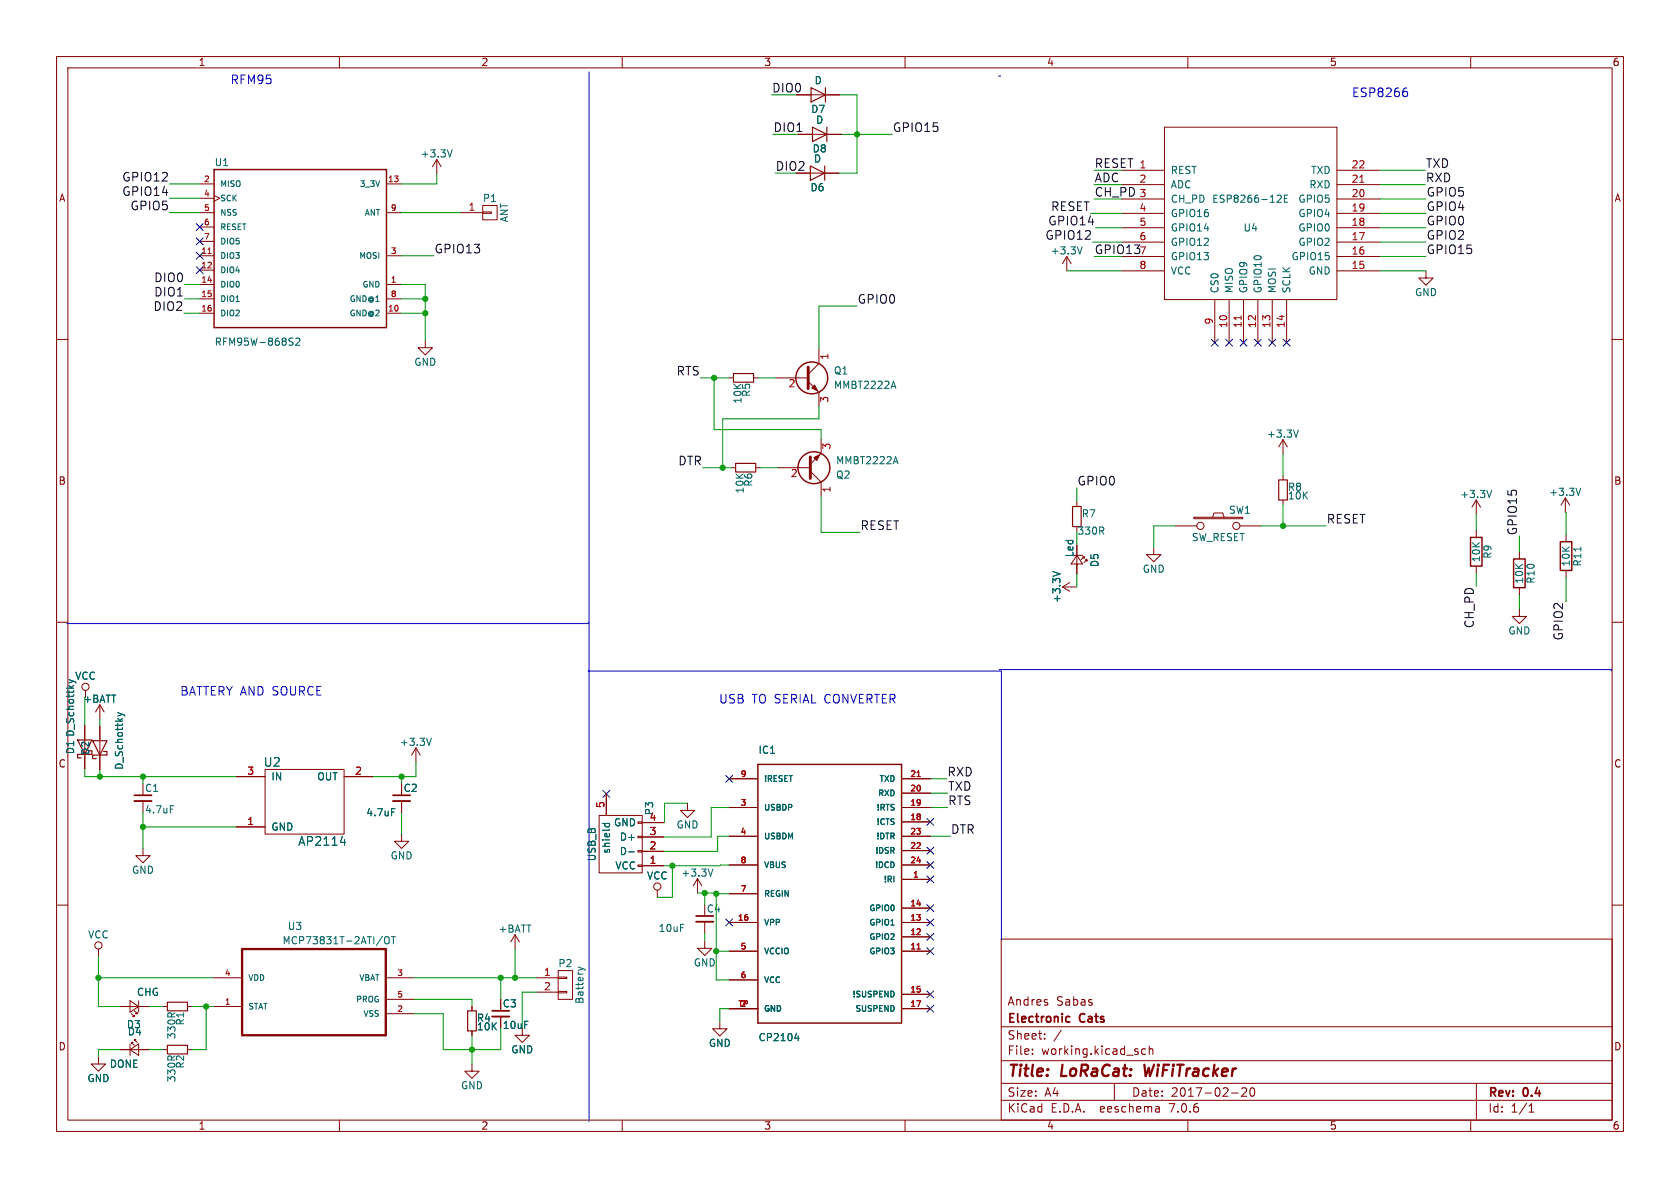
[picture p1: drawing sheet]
<svg xmlns="http://www.w3.org/2000/svg" width="297mm" height="210mm" viewBox="0 0 297 210" stroke-linecap="round" stroke-linejoin="round" font-family="sans-serif">
<g fill="none" stroke="#840000" stroke-width=".18">
<path d="M10 10h277v190h-277zM12 12h273v186h-273zM60 10v2M110 10v2M140.8 16.8h7.7M160 10v2M210 10v2M260 10v2M35.3 37.6h2.5M35.3 32.5h2.5M35.3 35.1h2.5M37.8 34.5l1.1 .6-1.1 .5"/>
<path d="M68.3 37.6h2.6M68.3 32.5h2.6M77.2 28.2l-.7 1.3M77.2 28.2v2.5M77.2 28.2l.8 1.3M81.5 37.6h3.8M85.3 37.5h1.6v.2h-1.6zM85.3 36.3h2.6v2.6h-2.6zM140.7 30.6h7.6M141.1 23.7h7.6M198.2 30.1h7.7M198.2 37.7h7.7"/>
<path d="M198.2 32.6h7.7M198.2 35.2h7.7M205.9 22.5h30.4v30.5h-30.4zM236.3 30.1h7.7M236.3 37.7h7.7M236.3 32.6h7.7M236.3 35.2h7.7M10 60h2M35.3 50.3h2.5M35.3 55.4h2.5M35.3 45.2h2.5M35.3 47.8h2.5"/>
<path d="M35.3 52.8h2.5M35.3 40.1h2.5M35.3 42.7h2.5M68.3 50.3h2.6M68.3 55.4h2.6M68.3 45.2h2.6M68.3 52.8h2.6M188.6 45.3l-.8 1.3M188.6 45.3v2.6M188.6 45.3l.8 1.3M198.2 47.9h7.7M198.2 45.3h7.7"/>
<path d="M198.2 42.8h7.7M198.2 40.3h7.7M214.8 53v7.6M217.3 53v7.6M219.8 53v7.6M222.4 53v7.6M224.9 53v7.6M227.5 53v7.6M236.3 47.9h7.7M236.3 45.3h7.7M236.3 42.8h7.7M236.3 40.3h7.7"/>
<path d="M252.1 47.9v1.2h1.3l-1.3 1.3-1.3-1.3h1.3M285 60h2M75.2 60.2v1.3h1.3l-1.3 1.2-1.3-1.2h1.3M128.9 66.8h.8M133.2 66.8h.8M137.2 66.8h5.7M142.9 67.4l1.9 1.9v2.6M144.8 61.7v2.6l-1.9 1.9M145.2 77.6v2.5l-1.9 1.9M226.8 77.7v2.6M226.8 77.7l-.7 1.3M226.8 77.7l.8 1.3"/>
<path d="M129.3 82.7h.7M133.6 82.7h.8M137.5 82.7h5.8M143.3 83.3l1.9 1.9v2.6M189.4 98.2h2M190.4 98.2l1 1.5h-2zM190.4 88.8v.7M190.4 98.2v3.3M191.4 98.4h.2v.3v-.3l-.5 .5M191.9 98.9h.3v.3v-.3l-.6 .5M204 96.8v1.2h1.2l-1.2 1.3-1.3-1.3h1.3M207.8 93h3.8"/>
<path d="M211.1 91.4h8.6v.3h-8.6zM214.4 91.4l.2-.7h1.6l.2 .7M219.2 93h3.8M226.8 84.1v.7M226.8 88.4v.8M261 88.4v2.5M261 93.7v1.3M261 88.4l-.8 1.3M261 88.4l.7 1.3M268.6 97.5v1.3M276.7 88l-.7 1.3M276.7 88v2.6"/>
<path d="M276.7 88l.8 1.3M276.9 94.5v1.3M10 110h2M187.8 103.8l1.3 .7M187.8 103.8h2.6M189.1 103l-1.3 .8M261 100.1v1.2M268.6 107.7v1.3h1.3l-1.3 1.2-1.3-1.2h1.3M268.6 103.9v1.3M276.9 100.8v1.3M285 110h2M15 128.3v2.5"/>
<path d="M15 133.4v2.5M15.1 122v1.3M17.7 124.6l-.8 1.3M17.7 124.6v2.5M17.7 128.4v7.6M17.7 124.6l.7 1.3M41.8 137.3h5.1M46.9 136h13.9v11.4h-13.9zM60.8 137.3h5.1M73.5 132.2l-.7 1.3M73.5 132.2v2.5M73.5 132.2l.8 1.3"/>
<path d="M128.9 137.7h5.1M159.4 137.7h5.1M10 160h2M25.3 150v1.3h1.2l-1.2 1.2-1.3-1.2h1.3M25.3 141.6v2M41.8 146.2h5.1M71 147.4v1.3h1.3l-1.3 1.3-1.3-1.3h1.3M71 141.6v2M105.9 144.1h7.6v10.2h-7.6zM107.2 140.3v3.8M112.8 152.9h.7v.3h-.7zM112.8 150.4h.7v.2h-.7z"/>
<path d="M112.8 147.8h.7v.3h-.7zM112.8 145.3h.7v.2h-.7zM113.5 153h3.8M113.5 150.5h3.8M113.5 148h3.8M113.5 145.4h3.8M116.2 157.4v1.2M121.5 142v1.3h1.3l-1.3 1.2-1.2-1.2h1.2M123.3 155.3l-.7 1.3M123.3 155.3v2.6M123.3 155.3l.8 1.3M128.9 142.7h5.1"/>
<path d="M128.9 147.8h5.1M128.9 152.9h5.1M128.9 158h5.1M159.4 155.4h5.1M159.4 145.3h5.1M159.4 142.7h5.1M159.4 140.2h5.1M159.4 150.4h5.1M159.4 147.8h5.1M159.4 152.9h5.1M285 160h2M17.4 167.8v1.2"/>
<path d="M21.2 177.9h5.1M23 176.9l1.5 1-1.5 1zM23.2 179.2l.5 .5h-.2h.2v-.2M23.7 178.7l.6 .5h-.3h.3v-.3M24.5 176.9v2M28.8 177.9h.8M33.1 177.9h.8M37.7 177.9h5.1M37.7 172.8h5.1M68.2 179.2h5.1M68.2 172.8h5.1M68.2 176.7h5.1"/>
<path d="M83.4 177.9v.8M88.5 179.7v2M91.1 165.2l-.8 1.3M91.1 165.2v2.6M91.1 165.2l.7 1.3M94.9 172.8h3.8M94.9 175.4h3.8M98.7 175.3h1.5v.2h-1.5zM98.7 172.7h1.5v.3h-1.5zM98.7 171.6h2.5v5.1h-2.5zM124.6 166.4v1.2h1.3l-1.3 1.3-1.3-1.3h1.3M124.6 162.9v2.1"/>
<path d="M128.9 168.1h5.1M128.9 163.1h5.1M128.9 178.3h5.1M128.9 173.2h5.1M159.4 168.1h5.1M159.4 165.6h5.1M159.4 163.1h5.1M159.4 160.5h5.1M159.4 175.8h5.1M159.4 178.3h5.1M177 166h108v32h-108zM17.4 186.8v1.3h1.3l-1.3 1.3-1.3-1.3h1.3"/>
<path d="M21.2 185.5h5.1M23 185.5l1.5-1v2.1zM23 184.5v2.1M23.2 184.5v-.2h.3h-.3l.5 .5M23.7 184v-.2h.3h-.3l.6 .5M28.8 185.5h.8M33.1 185.5h.8M60 198v2M83.4 188.1v1.3h1.3l-1.3 1.2-1.2-1.2h1.2M83.4 182.2v.8M92.3 181.7v1.3h1.3l-1.3 1.3-1.2-1.3h1.2M110 198v2"/>
<path d="M127.3 180.6v1.3h1.2l-1.2 1.2-1.3-1.2h1.3M160 198v2M177 194.5h108M177 191.5h108M177 187.5h108M177 181.5h108M182.5 186.3v.1M182.5 185.5v.1M184.7 183.6v.1M184.7 182.8v.1M187.6 182.1l-1.3 2M197 191.5v3"/>
<path d="M202.5 185.5l-.4-.1-.3 .3v.4l.2 .2h.5M203.2 185.5l.2-.1 .3 .1 .1 .9M203.2 184.9v1.5M204.9 195.7l.1 .9M205 196.5l-.2 .1M205 196h-.2M210 198v2M217.7 193.2h1.2M219.5 192.4l.6-.1 .2 .1 .1 .3-.9 1.1h.9M221.2 192.4l.1-.1a.81 .81 0 0 1 .6 .6 .81 .81 0 0 1-.3 .8l-.1 .1a.81 .81 0 0 1-.6-.6 .81 .81 0 0 1 .3-.8zM260 198v2M261 191.5v6.5"/>
<path d="M270.3 196.6h.9M270.3 195.5l.4-.4v1.5"/>
<circle cx="212.2" cy="93" r=".63"/>
<circle cx="218.6" cy="93" r=".63"/>
<circle cx="15.1" cy="121.4" r=".63"/>
<circle cx="116.2" cy="156.7" r=".63"/>
<circle cx="17.4" cy="167.1" r=".63"/>
</g>
<path d="M202.3 188.2l.2 2 .6-1.4" fill="none" stroke="#840000" stroke-width=".4"/>
<path d="M23.7 140.6h3.1M69.5 140.6h3M87 178.7h3M123.1 161.9h3M188.7 179.7l.4 .1M189.1 180.6l-.4 .1" fill="none" stroke="#840000" stroke-width=".3"/>
<path d="M23.7 141.6h3.1M69.5 141.6h3M87 179.7h3M123.1 162.9h3" fill="none" stroke="#840000" stroke-width=".33"/>
<g fill="none" stroke="#006464" stroke-width=".18">
<path d="M79.9 26.5l-.4 1.3M225.9 34.5h.4l.2 .4-.8 .9h.8M227.1 35.1h.4M227.7 34.5h-.6v1.3h.6M51.3 59.8h.5M52.3 59.9l.5-.1 .2 .3-.8 .9h.8M191.3 43.6l-.4 1.3M51.3 60.4l.4 .1 .1 .3-.2 .2h-.3M157.7 68.3h.6M158 67.4l.4 1.3M229.5 76l-.4 1.3M158 81.6h.6"/>
<path d="M158.3 80.7l.5 1.3M263.7 86.7l-.4 1.3M279.5 86.3l-.5 1.3M279.5 96.7v.7M186.1 101l1.3 .5M12.2 120.1l.8 .3-.8 .3M20.8 126l.9 .3M21.7 126.3l-.9 .3M21.7 126.3l.4 .3M76.3 130.5l-.5 1.3M30.1 142.4h.6M60.2 148.9h.9"/>
<path d="M60.9 148.4v1M69.2 142.9h.6M106.5 145.6h1.3M107 145.6l-.1 .3M107.7 145.6l.1 .3M111.2 150.6h.9M126 153.6l-.4 1.3M68 165.8l.3-.2a.43 .43 0 0 1 .5 .4v.4a.42 .42 0 0 1-.4 .5 .42 .42 0 0 1-.4-.5zM69.2 165.6h.7M69.5 165.6v1.2M102.2 170.9l.9 .3M103.1 171.2l-.9 .3"/>
<path d="M103.1 171.2l.3 .2M140.5 183.5h.8M141.1 183.1v.9"/>
</g>
<path d="M42.8 167.8h25.4v15.2h-25.4z" fill="none" stroke="#840000" stroke-width=".41"/>
<g fill="none" stroke="#840000" stroke-width=".25">
<path d="M37.8 30h30.5v27.9h-30.5zM260 95h2v5.1h-2zM267.6 98.8h2v5.1h-2zM275.8 95.8h2.1v5h-2.1zM134 135.1h25.4v45.7h-25.4z"/>
<circle cx="143.5" cy="66.8" r="2.82"/>
<circle cx="143.9" cy="82.7" r="2.82"/>
</g>
<g fill="none" stroke="#840000" stroke-width=".2">
<path d="M143.4 15.5l2.5 1.3-2.5 1.2zM145.9 15.5v2.5M143.3 29.3l2.5 1.3-2.5 1.3zM143.6 22.5l2.6 1.2-2.6 1.3zM145.8 29.3v2.6M146.2 22.5v2.5M129.7 66h3.5v1.6h-3.5zM130 81.9h3.6v1.5h-3.6zM189.6 89.5h1.5v3.6h-1.5zM226.1 84.8h1.5v3.6h-1.5zM13.7 130.8h2.6l-1.3 2.6zM15.6 132.7h.7v.7h-2.6v.6h.7"/>
<path d="M16.4 130.9h2.5l-1.2 2.6zM18.3 132.8h.6v.7h-2.5v.6h.6M29.6 177.2h3.5v1.5h-3.5zM82.7 178.7h1.5v3.5h-1.5zM29.6 184.8h3.5v1.5h-3.5z"/>
</g>
<path d="M240.4 32.2h.7M36.8 44.8h.5M219.4 55.8v.7M162.1 137.3h.6M162.1 167.8h.6" fill="none" stroke="#a90000" stroke-width=".18"/>
<path d="M142.9 64.9v3.8M143.3 80.8v3.8" fill="none" stroke="#840000" stroke-width=".51"/>
<g fill="#840000" stroke="#840000" stroke-width=".18">
<path d="M143.9 80.9l1-.5-.5 1z"/>
<path d="M143.5 68.6l.5-.5 .5 1z"/>
</g>
<path d="M104.1 12.7v185.5M176.5 13.5h.4M248.3 16.1h.3l.3 .3-.1 .5-.5 .2M248.4 15.6h.3M104 110v.2h-92.2M104 118.7v-.1h73v47.5M176.7 118.4h108.2v.2" fill="none" stroke="#0000c2" stroke-width=".18"/>
<g fill="none" stroke="#009600" stroke-width=".18">
<path d="M136.4 16.8h4.4M148.5 16.8h3v13.8h-3.2M30 32.5h5.3M30 37.6h5.3M30 35.1h5.3M70.9 37.6h10.6M77.2 30.7v1.8h-6.3M136.7 23.7h4.4M137 30.6h3.7M148.7 23.7h9M192.8 37.7h5.4M193.4 32.6h4.8"/>
<path d="M193.4 35.2h4.8M193.4 30.1h4.8M244 37.7h8.1M244 32.6h8M244 35.2h8.1M244 30.1h8M32.5 55.4h2.8M32.6 50.3h2.7M32.6 52.8h2.7M70.9 55.4h4.3M70.9 50.3h4.3v9.9M70.9 45.2h5.8"/>
<path d="M70.9 52.8h4.3M151.5 54.1h-6.7v7.6M188.6 47.9h9.6M193.2 42.8h5M193.4 45.3h4.8M193.7 40.3h4.5M244 42.8h8.1M244 40.3h8.1M244 47.9h8.1M244 45.3h8.1M123.8 66.8h5.1M126.2 66.8v9.1h19v1.7"/>
<path d="M134 66.8h3.2M144.8 71.9v2.1h-17v8.7M124.2 82.7h5.1M134.4 82.7h3.1M145.2 87.8v6.3h6.8M190.4 86.2v2.6M190.4 93.9v2.5M207.8 93h-3.8v3.8M223 93h11.4M226.8 80.3v3.8M226.8 89.2v3.8M261 90.9v2.8"/>
<path d="M268.6 94.7v2.8M276.7 90.6h.2v3.9M190.4 101.5v2.3M261 101.3v2.3M268.6 105.2v2.5M276.9 102.1v4.2M15 135.9v1.4h26.8M15 123.3v5M17.7 127.1v1.3M17.7 136v1.3M25.3 137.3v1.3M71 137.3v1.3"/>
<path d="M73.5 134.7v2.6h-7.6M164.5 137.7h2.9M25.3 143.6v6.4M25.3 146.2h16.5M71 143.6v3.8M118.9 153v5.6h-2.7M121.5 142h-4v3.4h-.2M123.3 157.9h3.3v15.3h2.3M124.6 157.9v2M126.6 158h2.3M128.9 152.9h-1.5v.1h-10.1M128.9 147.8h-2v2.7h-9.6"/>
<path d="M128.9 142.7h-3.2v5.3h-8.4M164.5 147.8h3.5M164.5 142.7h3M164.5 140.2h3M17.4 172.8h20.3M17.4 169v8.9h3.8M26.3 177.9h2.5M33.9 177.9h3.8M36.4 177.9v7.6h-2.5M73.3 179.2h5.1v6.3h10.1v-3.8M73.3 172.8h21.6M73.3 176.7h10.1v1.2"/>
<path d="M88.5 172.8v3.9M91.1 167.8v5M94.9 175.4h-2.6v6.3M124.6 165v1.4M126.6 168.1h2.3M128.9 178.3h-1.6v2.3M21.2 185.5h-3.8v1.3M26.3 185.5h2.5M83.4 183v5.1"/>
</g>
<g fill="none" stroke="#000084" stroke-width=".18">
<path d="M34.7 39.5l1.2 1.2M35.9 39.5l-1.2 1.2M34.7 44.6l1.2 1.2M34.7 42.1l1.2 1.2M34.7 47.1l1.2 1.3M35.9 44.6l-1.2 1.2M35.9 42.1l-1.2 1.2M35.9 47.1l-1.2 1.3M214.1 60l1.3 1.2M215.4 60l-1.3 1.2M216.7 60l1.2 1.2M217.9 60l-1.2 1.2"/>
<path d="M219.2 60l1.2 1.2M220.4 60l-1.2 1.2M221.8 60l1.2 1.2M223 60l-1.2 1.2M224.3 60l1.2 1.2M225.5 60l-1.2 1.2M226.8 60l1.3 1.2M228.1 60l-1.3 1.2M106.6 139.7l1.2 1.2M107.8 139.7l-1.2 1.2M128.3 137.1l1.2 1.2M129.5 137.1l-1.2 1.2"/>
<path d="M163.9 144.7l1.2 1.2M163.9 154.8l1.2 1.3M163.9 152.3l1.2 1.2M163.9 149.8l1.2 1.2M163.9 159.9l1.2 1.2M165.1 144.7l-1.2 1.2M165.1 154.8l-1.2 1.3M165.1 152.3l-1.2 1.2M165.1 149.8l-1.2 1.2M165.1 159.9l-1.2 1.2M128.3 162.5l1.2 1.2M129.5 162.5l-1.2 1.2"/>
<path d="M163.9 165l1.2 1.2M163.9 162.5l1.2 1.2M163.9 177.7l1.2 1.2M163.9 175.2l1.2 1.2M163.9 167.5l1.2 1.3M165.1 165l-1.2 1.2M165.1 162.5l-1.2 1.2M165.1 177.7l-1.2 1.2M165.1 175.2l-1.2 1.2M165.1 167.5l-1.2 1.3"/>
</g>
<g fill="#009600" stroke="#009600" stroke-width=".18">
<circle cx="118.9" cy="153" r=".46"/>
<circle cx="75.2" cy="55.4" r=".46"/>
<circle cx="75.2" cy="52.8" r=".46"/>
<circle cx="126.2" cy="66.8" r=".46"/>
<circle cx="127.8" cy="82.7" r=".46"/>
<circle cx="91.1" cy="172.8" r=".46"/>
<circle cx="71" cy="137.3" r=".46"/>
<circle cx="88.5" cy="172.8" r=".46"/>
<circle cx="124.6" cy="157.9" r=".46"/>
<circle cx="17.4" cy="172.8" r=".46"/>
<circle cx="83.4" cy="185.5" r=".46"/>
<circle cx="36.4" cy="177.9" r=".46"/>
<circle cx="25.3" cy="146.2" r=".46"/>
<circle cx="17.7" cy="137.3" r=".46"/>
<circle cx="25.3" cy="137.3" r=".46"/>
<circle cx="126.6" cy="168.1" r=".46"/>
<circle cx="126.6" cy="158" r=".46"/>
<circle cx="226.8" cy="93" r=".46"/>
<circle cx="151.5" cy="23.7" r=".46"/>
</g>
<g font-size="2.8" fill="#840000">
<text x="178" y="190.9">Title:</text>
<text x="187.7" y="190.9">LoRaCat:</text>
<text x="203.1" y="190.9">WiFiTracker</text>
</g>
<g font-size="2.1" fill="#0000c2">
<text x="40.6" y="15">RFM95</text>
<text x="238.9" y="17.3">ESP8266</text>
<text x="31.7" y="123.1">BATTERY AND SOURCE</text>
<text x="127" y="124.5">USB</text>
<text x="132.9" y="124.5">TO SERIAL CONVERTER</text>
</g>
<g font-size="2.1" fill="#0f0f0f">
<text x="136.4" y="16.5">DIO0</text>
<text x="136.7" y="23.4">DIO1</text>
<text x="157.7" y="23.4">GPIO15</text>
<text x="193.4" y="29.8">RESET</text>
<text x="252" y="29.8">TXD</text>
<text x="21.5" y="32.2">GPIO12</text>
<text x="21.5" y="34.7">GPIO14</text>
<text x="137" y="30.3">DIO2</text>
<text x="193.4" y="34.9">CH_PD</text>
<text x="193.4" y="32.3">ADC</text>
<text x="252" y="32.3">RXD</text>
<text x="252.1" y="34.9">GPIO5</text>
<text x="23" y="37.3">GPIO5</text>
<text x="185.2" y="39.9">GPIO14</text>
<text x="185.7" y="37.4">RESET</text>
<text x="252.1" y="39.9">GPIO0</text>
<text x="252.1" y="37.4">GPIO4</text>
<text x="76.7" y="44.9">GPIO13</text>
<text x="184.7" y="42.5">GPIO12</text>
<text x="193.4" y="45">GPIO13</text>
<text x="252.1" y="42.5">GPIO2</text>
<text x="252.1" y="45">GPIO15</text>
<text x="27.2" y="50">DIO0</text>
<text x="27.2" y="52.5">DIO1</text>
<text x="151.5" y="53.8">GPIO0</text>
<text x="27.1" y="55.1">DIO2</text>
<text x="119.5" y="66.5">RTS</text>
<text x="119.8" y="82.4">DTR</text>
<text x="190.4" y="85.9">GPIO0</text>
<text x="152" y="93.8">RESET</text>
<text x="234.4" y="92.7">RESET</text>
<text x="268.3" y="94.7" transform="rotate(-90 268.3 94.7)">GPIO15</text>
<text x="260.7" y="111.1" transform="rotate(-90 260.7 111.1)">CH_PD</text>
<text x="167.4" y="137.4">RXD</text>
<text x="167.5" y="139.9">TXD</text>
<text x="167.5" y="142.4">RTS</text>
<text x="168" y="147.5">DTR</text>
</g>
<text font-size="2.1" fill="#009600" x="276.4" y="113.3" transform="rotate(-90 276.4 113.3)">GPIO2</text>
<g font-size="2.1" fill="#006464">
<text x="46.5" y="135.7">U2</text>
<text x="52.6" y="149.7">AP2114</text>
</g>
<g font-size="2.1" fill="#840000">
<text x="178" y="178">Andres</text>
<text x="186.7" y="178">Sabas</text>
<text x="178" y="184">Sheet:</text>
<text x="178" y="181.2">Electronic</text>
<text x="191" y="181.2">Cats</text>
<text x="178" y="186.7">File:</text>
<text x="184.1" y="186.7">working.kicad_sch</text>
<text x="178" y="196.9">KiCad</text>
<text x="178" y="194.1">Size:</text>
<text x="184.7" y="194.1">A4</text>
<text x="185.7" y="196.9">E.D.A.</text>
<text x="194.6" y="196.9">eeschema</text>
<text x="200" y="194.1">Date:</text>
<text x="207" y="196.9">7.0.6</text>
<text x="207" y="194.1">2017-02-20</text>
<text x="263" y="194.3">Rev:</text>
<text x="263" y="196.9">Id:</text>
<text x="267.1" y="196.9">1/1</text>
<text x="269.4" y="194.3">0.4</text>
</g>
<g font-size="1.8" fill="#840000">
<text x="35" y="11.9">1</text>
<text x="85" y="11.9">2</text>
<text x="135" y="11.9">3</text>
<text x="185" y="11.9">4</text>
<text x="235" y="11.9">5</text>
<text x="285" y="11.9">6</text>
<text x="10.3" y="35.9">A</text>
<text x="285.3" y="35.9">A</text>
<text x="10.3" y="85.9">B</text>
<text x="285.3" y="85.9">B</text>
<text x="190" y="98.6" transform="rotate(-90 190 98.6)">Led</text>
<text x="10.3" y="135.9">C</text>
<text x="285.3" y="135.9">C</text>
<text x="71.3" y="140.2">C2</text>
<text x="88.8" y="178.3">C3</text>
<text x="10.3" y="185.9">D</text>
<text x="285.3" y="185.9">D</text>
<text x="35" y="199.9">1</text>
<text x="85" y="199.9">2</text>
<text x="135" y="199.9">3</text>
<text x="185" y="199.9">4</text>
<text x="235" y="199.9">5</text>
<text x="285" y="199.9">6</text>
</g>
<g font-size="1.8" fill="#006464">
<text x="143.9" y="15.1">D</text>
<text x="143.3" y="20.2">D7</text>
<text x="144.2" y="22.1">D</text>
<text x="37.9" y="29.6">U1</text>
<text x="74.3" y="28">+3.3V</text>
<text x="143.6" y="27.2">D8</text>
<text x="143.8" y="28.9">D</text>
<text x="85.3" y="35.9">P1</text>
<text x="143.2" y="34">D6</text>
<text x="206.9" y="31">REST</text>
<text x="206.9" y="33.5">ADC</text>
<text x="231.4" y="33.5">RXD</text>
<text x="231.7" y="31">TXD</text>
<text x="90" y="39.4" transform="rotate(-90 90 39.4)">ANT</text>
<text x="206.9" y="36">CH_PD</text>
<text x="206.9" y="38.6">GPIO16</text>
<text x="206.9" y="41.1">GPIO14</text>
<text x="214.2" y="36">ESP8266-12E</text>
<text x="219.7" y="41.1">U4</text>
<text x="229.4" y="41.1">GPIO0</text>
<text x="229.4" y="38.6">GPIO4</text>
<text x="229.4" y="36">GPIO5</text>
<text x="185.7" y="45.2">+3.3V</text>
<text x="206.9" y="43.7">GPIO12</text>
<text x="206.9" y="46.2">GPIO13</text>
<text x="228.2" y="46.2">GPIO15</text>
<text x="229.4" y="43.7">GPIO2</text>
<text x="206.9" y="48.7">VCC</text>
<text x="215.6" y="51.9" transform="rotate(-90 215.6 51.9)">CS0</text>
<text x="218.2" y="51.9" transform="rotate(-90 218.2 51.9)">MISO</text>
<text x="220.7" y="51.9" transform="rotate(-90 220.7 51.9)">GPIO9</text>
<text x="223.2" y="51.9" transform="rotate(-90 223.2 51.9)">GPIO10</text>
<text x="225.8" y="51.9" transform="rotate(-90 225.8 51.9)">MOSI</text>
<text x="228.3" y="51.9" transform="rotate(-90 228.3 51.9)">SCLK</text>
<text x="231.3" y="48.7">GND</text>
<text x="250.1" y="52.6">GND</text>
<text x="37.9" y="61.3">RFM95W-868S2</text>
<text x="73.1" y="64.9">GND</text>
<text x="131.3" y="71.5" transform="rotate(-90 131.3 71.5)">10K</text>
<text x="132.8" y="70.3" transform="rotate(-90 132.8 70.3)">R5</text>
<text x="147.3" y="66.4">Q1</text>
<text x="147.3" y="68.9">MMBT2222A</text>
<text x="223.9" y="77.6">+3.3V</text>
<text x="147.7" y="82.3">MMBT2222A</text>
<text x="131.7" y="87.3" transform="rotate(-90 131.7 87.3)">10K</text>
<text x="133.2" y="86.1" transform="rotate(-90 133.2 86.1)">R6</text>
<text x="147.7" y="84.8">Q2</text>
<text x="227.6" y="87">R8</text>
<text x="227.6" y="88.5">10K</text>
<text x="258" y="88.2">+3.3V</text>
<text x="273.8" y="87.9">+3.3V</text>
<text x="190.4" y="94.7">330R</text>
<text x="191.1" y="91.7">R7</text>
<text x="210.6" y="95.9">SW_RESET</text>
<text x="217.2" y="91">SW1</text>
<text x="194.4" y="100.4" transform="rotate(-90 194.4 100.4)">D5</text>
<text x="201.9" y="101.4">GND</text>
<text x="261.8" y="99.5" transform="rotate(-90 261.8 99.5)">10K</text>
<text x="263.9" y="98.9" transform="rotate(-90 263.9 98.9)">R9</text>
<text x="277.7" y="100.2" transform="rotate(-90 277.7 100.2)">10K</text>
<text x="279.8" y="100.2" transform="rotate(-90 279.8 100.2)">R11</text>
<text x="187.7" y="106.7" transform="rotate(-90 187.7 106.7)">+3.3V</text>
<text x="269.5" y="103.3" transform="rotate(-90 269.5 103.3)">10K</text>
<text x="271.5" y="103.3" transform="rotate(-90 271.5 103.3)">R10</text>
<text x="266.6" y="112.4">GND</text>
<text x="13.2" y="120.4">VCC</text>
<text x="14.6" y="124.4">+BATT</text>
<text x="13.3" y="133.4" transform="rotate(-90 13.3 133.4)">D1 D_Schottky</text>
<text x="16" y="133.5" transform="rotate(-90 16 133.5)">D2</text>
<text x="21.9" y="136.2" transform="rotate(-90 21.9 136.2)">D_Schottky</text>
<text x="70.6" y="132.1">+3.3V</text>
<text x="134" y="133.5">IC1</text>
<text x="25.5" y="140.2">C1</text>
<text x="25.5" y="144">4.7uF</text>
<text x="47.9" y="138.2">IN</text>
<text x="56" y="138.2">OUT</text>
<text x="47.9" y="147">GND</text>
<text x="64.7" y="144.5">4.7uF</text>
<text x="108.4" y="146.3">GND</text>
<text x="109.5" y="148.8">D+</text>
<text x="115.7" y="144.2" transform="rotate(-90 115.7 144.2)">P3</text>
<text x="119.5" y="146.7">GND</text>
<text x="23.2" y="154.7">GND</text>
<text x="69" y="152.1">GND</text>
<text x="105.5" y="152.4" transform="rotate(-90 105.5 152.4)">USB_B</text>
<text x="108.1" y="151" transform="rotate(-90 108.1 151)">shield</text>
<text x="108.7" y="153.9">VCC</text>
<text x="109.5" y="151.4">D-</text>
<text x="114.3" y="155.7">VCC</text>
<text x="120.4" y="155.2">+3.3V</text>
<text x="124.9" y="161.5">C4</text>
<text x="15.5" y="166.1">VCC</text>
<text x="49.8" y="167.1">MCP73831T-2ATI/OT</text>
<text x="50.8" y="164.6">U3</text>
<text x="88" y="165.1">+BATT</text>
<text x="116.3" y="164.9">10uF</text>
<text x="98.6" y="171.2">P2</text>
<text x="122.6" y="171">GND</text>
<text x="24.1" y="176.3">CHG</text>
<text x="103.4" y="177.6" transform="rotate(-90 103.4 177.6)">Battery</text>
<text x="22.3" y="182">D3</text>
<text x="22.5" y="183.2">D4</text>
<text x="31.2" y="183.8" transform="rotate(-90 31.2 183.8)">330R</text>
<text x="32.7" y="181.4" transform="rotate(-90 32.7 181.4)">R1</text>
<text x="84.2" y="180.8">R4</text>
<text x="84.2" y="182.3">10K</text>
<text x="88.8" y="182.1">10uF</text>
<text x="125.2" y="185.3">GND</text>
<text x="134" y="184.3">CP2104</text>
<text x="15.4" y="191.5">GND</text>
<text x="19.3" y="189">DONE</text>
<text x="31.2" y="191.4" transform="rotate(-90 31.2 191.4)">330R</text>
<text x="32.7" y="189" transform="rotate(-90 32.7 189)">R2</text>
<text x="90.3" y="186.4">GND</text>
<text x="81.4" y="192.8">GND</text>
</g>
<g font-size="1.8" fill="#a90000">
<text x="201.4" y="29.8">1</text>
<text x="238.8" y="29.8">22</text>
<text x="201.4" y="32.4">2</text>
<text x="201.4" y="34.9">3</text>
<text x="238.8" y="34.9">20</text>
<text x="238.8" y="32.4">21</text>
<text x="82.7" y="37.3">1</text>
<text x="201.4" y="37.5">4</text>
<text x="201.4" y="40">5</text>
<text x="238.8" y="40">18</text>
<text x="238.8" y="37.5">19</text>
<text x="201.4" y="42.5">6</text>
<text x="201.4" y="47.6">8</text>
<text x="238.8" y="47.6">15</text>
<text x="238.8" y="45.1">16</text>
<text x="238.8" y="42.5">17</text>
<text x="214.5" y="57.5" transform="rotate(-90 214.5 57.5)">9</text>
<text x="217" y="58.1" transform="rotate(-90 217 58.1)">10</text>
<text x="219.6" y="58.1" transform="rotate(-90 219.6 58.1)">11</text>
<text x="222.1" y="58.1" transform="rotate(-90 222.1 58.1)">12</text>
<text x="224.7" y="58.1" transform="rotate(-90 224.7 58.1)">13</text>
<text x="227.2" y="58.1" transform="rotate(-90 227.2 58.1)">14</text>
<text x="146.8" y="63.7" transform="rotate(-90 146.8 63.7)">1</text>
<text x="139.3" y="68.8">2</text>
<text x="146.8" y="71.3" transform="rotate(-90 146.8 71.3)">3</text>
<text x="147.1" y="79.6" transform="rotate(-90 147.1 79.6)">3</text>
<text x="139.7" y="84.7">2</text>
<text x="147.1" y="87.2" transform="rotate(-90 147.1 87.2)">1</text>
<text x="43.6" y="137">3</text>
<text x="62.7" y="137">2</text>
<text x="106.9" y="142.9" transform="rotate(-90 106.9 142.9)">5</text>
<text x="43.6" y="145.9">1</text>
<text x="114.7" y="147.7">3</text>
<text x="114.7" y="145.2">4</text>
<text x="114.7" y="152.8">1</text>
<text x="114.7" y="150.2">2</text>
<text x="96.1" y="172.6">1</text>
<text x="96.1" y="175.1">2</text>
</g>
<text font-size="1.8" fill="#0f0f0f" x="201.4" y="45.1">7</text>
<g font-size="1.4" fill="#a90000">
<text x="36" y="32.3">2</text>
<text x="36" y="34.8">4</text>
<text x="68.5" y="32.3">13</text>
<text x="36" y="37.3">5</text>
<text x="36" y="39.9">6</text>
<text x="69" y="37.3">9</text>
<text x="35.5" y="45">11</text>
<text x="35.5" y="47.5">12</text>
<text x="36" y="42.4">7</text>
<text x="69" y="45">3</text>
<text x="35.5" y="50">14</text>
<text x="35.5" y="52.6">15</text>
<text x="69" y="50">1</text>
<text x="69" y="52.6">8</text>
<text x="35.5" y="55.1">16</text>
<text x="68.5" y="55.1">10</text>
<text x="130.8" y="137.4">9</text>
<text x="160.8" y="137.4">21</text>
<text x="130.8" y="142.5">3</text>
<text x="160.8" y="142.5">19</text>
<text x="160.8" y="140">20</text>
<text x="130.8" y="147.6">4</text>
<text x="160.8" y="145">18</text>
<text x="160.8" y="147.6">23</text>
<text x="130.8" y="152.7">8</text>
<text x="160.8" y="150.1">22</text>
<text x="160.8" y="152.7">24</text>
<text x="161.3" y="155.2">1</text>
<text x="130.8" y="157.7">7</text>
<text x="160.8" y="160.3">14</text>
<text x="130.4" y="162.8">16</text>
<text x="130.8" y="167.9">5</text>
<text x="160.8" y="167.9">11</text>
<text x="160.8" y="165.4">12</text>
<text x="160.8" y="162.8">13</text>
<text x="39.6" y="172.6">4</text>
<text x="70.1" y="172.6">3</text>
<text x="130.8" y="173">6</text>
<text x="39.6" y="177.7">1</text>
<text x="70.1" y="178.9">2</text>
<text x="70.1" y="176.4">5</text>
<text x="130.4" y="178.1">TP</text>
<text x="130.8" y="178.1">2</text>
<text x="160.8" y="175.5">15</text>
<text x="160.8" y="178.1">17</text>
</g>
<g font-size="1.4" fill="#006464">
<text x="38.9" y="33.2">MISO</text>
<text x="38.9" y="35.8">SCK</text>
<text x="63.5" y="33.2">3_3V</text>
<text x="38.9" y="38.3">NSS</text>
<text x="38.9" y="40.9">RESET</text>
<text x="64.3" y="38.3">ANT</text>
<text x="38.9" y="45.9">DIO3</text>
<text x="38.9" y="43.4">DIO5</text>
<text x="63.4" y="45.9">MOSI</text>
<text x="38.9" y="48.5">DIO4</text>
<text x="38.9" y="51">DIO0</text>
<text x="38.9" y="53.6">DIO1</text>
<text x="61.7" y="53.6">GND@1</text>
<text x="64" y="51">GND</text>
<text x="38.9" y="56.1">DIO2</text>
<text x="61.7" y="56.1">GND@2</text>
<text x="135" y="143.5">USBDP</text>
<text x="135" y="138.4">!RESET</text>
<text x="154.9" y="143.5">!RTS</text>
<text x="155.1" y="140.9">RXD</text>
<text x="155.4" y="138.4">TXD</text>
<text x="135" y="148.6">USBDM</text>
<text x="154.8" y="148.6">!DTR</text>
<text x="154.9" y="146">!CTS</text>
<text x="135" y="153.6">VBUS</text>
<text x="154.6" y="153.6">!DCD</text>
<text x="154.6" y="151.1">!DSR</text>
<text x="135" y="158.7">REGIN</text>
<text x="153.6" y="161.3">GPIO0</text>
<text x="156.1" y="156.2">!RI</text>
<text x="135" y="163.8">VPP</text>
<text x="153.6" y="166.3">GPIO2</text>
<text x="153.6" y="163.8">GPIO1</text>
<text x="43.8" y="173.6">VDD</text>
<text x="63.4" y="173.6">VBAT</text>
<text x="135" y="168.9">VCCIO</text>
<text x="135" y="174">VCC</text>
<text x="153.6" y="168.9">GPIO3</text>
<text x="43.8" y="178.7">STAT</text>
<text x="62.8" y="177.4">PROG</text>
<text x="64.1" y="179.9">VSS</text>
<text x="135" y="179">GND</text>
<text x="150.6" y="176.5">!SUSPEND</text>
<text x="151.1" y="179">SUSPEND</text>
</g>
</svg>
